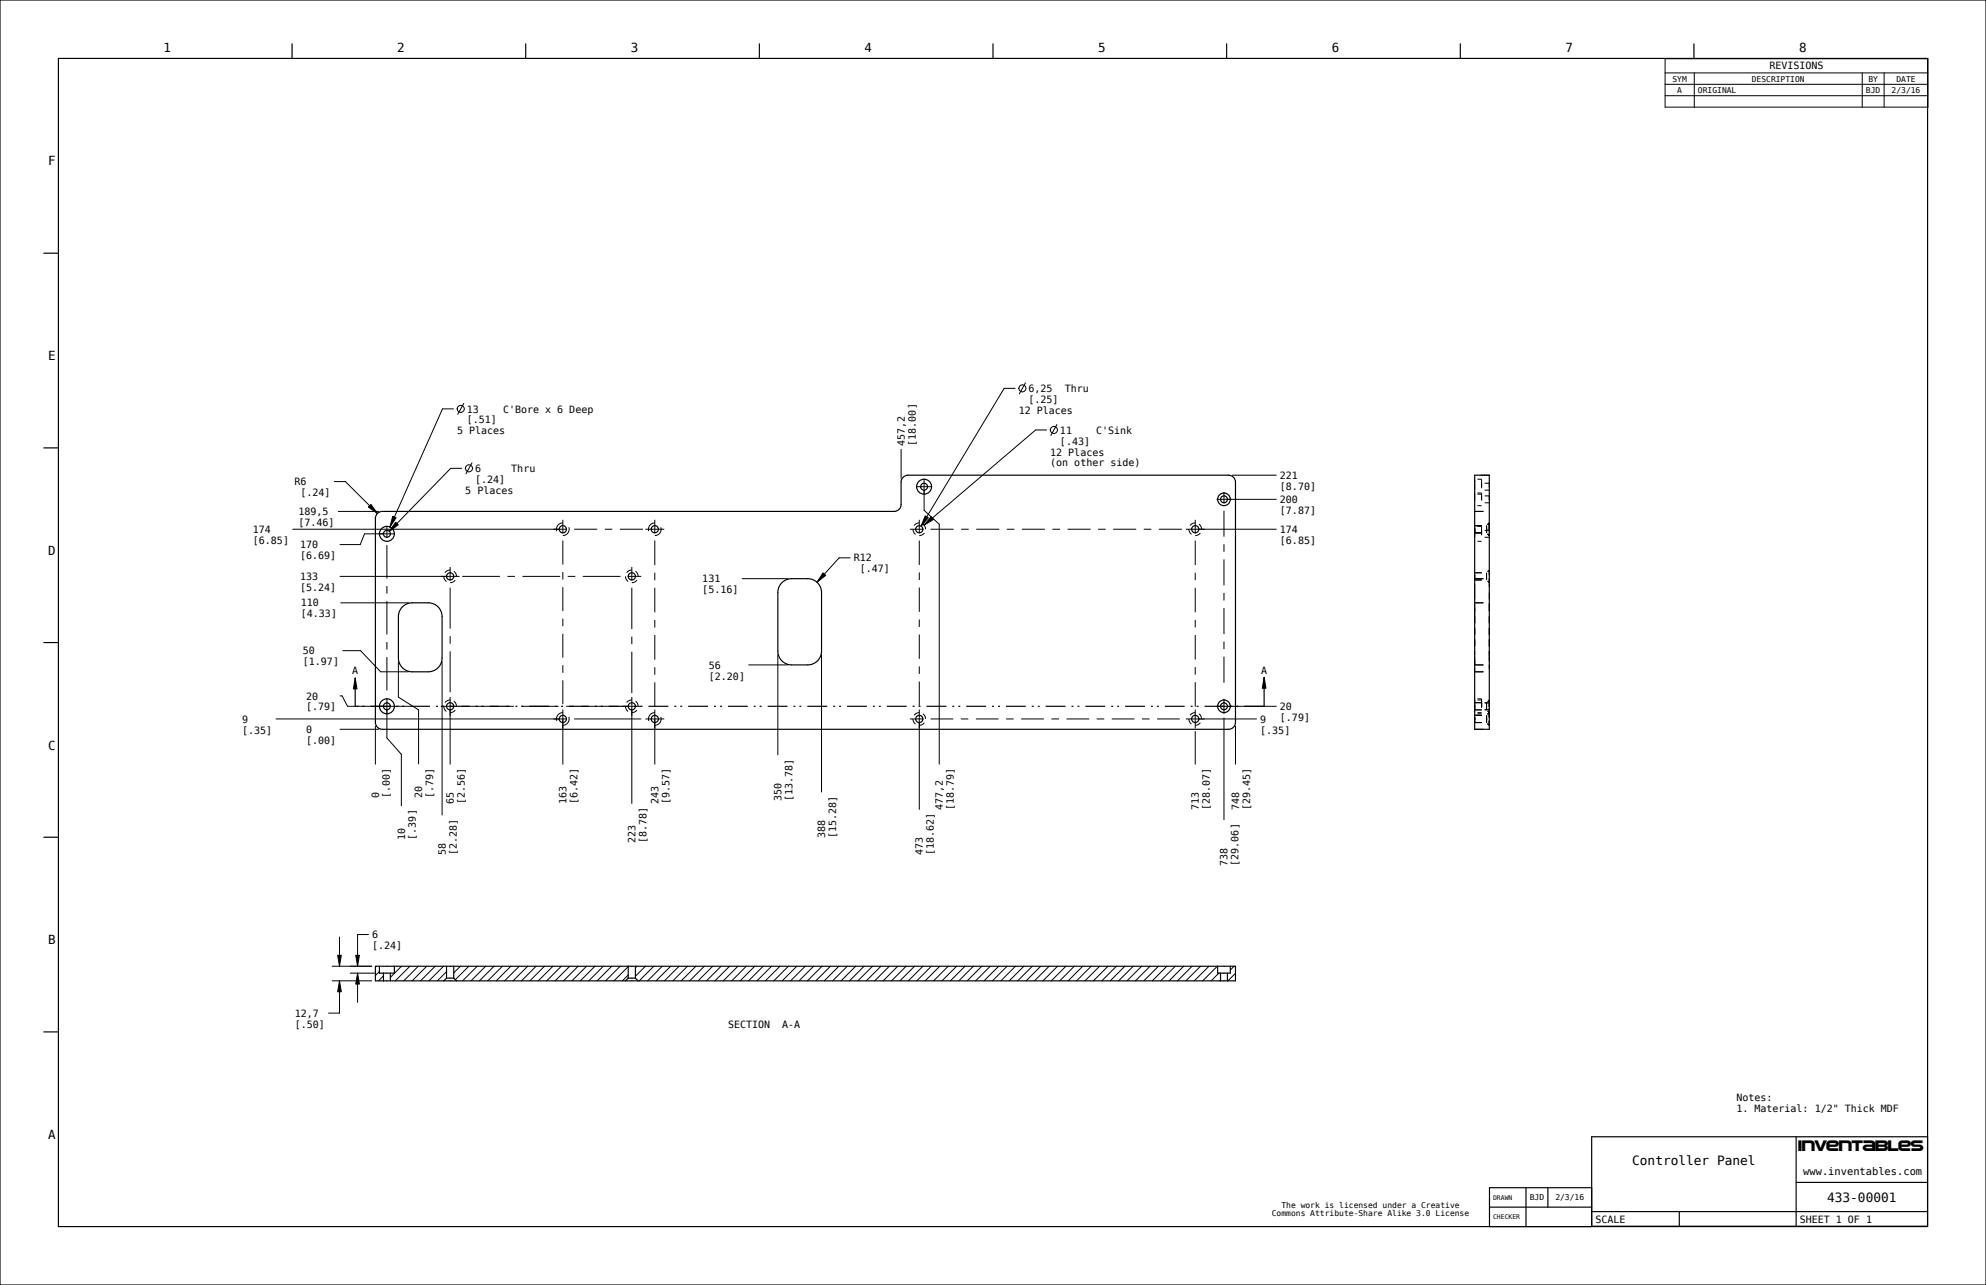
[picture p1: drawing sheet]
<svg xmlns="http://www.w3.org/2000/svg" width="864mm" height="559mm" viewBox="0 0 864 559" stroke-linecap="round" stroke-linejoin="round" font-family="sans-serif">
<path d="M549.7 307.1h-395.2" fill="none" stroke="#000" stroke-width=".51" stroke-dasharray="8.6 2.6 .9 1.7 .9 2.6" stroke-linecap="butt"/>
<g fill="none" stroke="#000" stroke-width=".51">
<path d="M0 0h863.6v558.8h-863.6zM127 19v6.4M228.6 19v6.4M330.2 19v6.4M431.8 19v6.4M533.4 19v6.4M635 19v6.4M736.6 19v6.4M25.4 25.4h812.8v508h-812.8zM19 110.1h6.4M19 194.8h6.4M641.3 206.6h6.3v110.5h-6.3z"/>
<path d="M164.4 223.1l1.8-.7h222.6l1.9-.7 1.1-1.6v-10.5l.3-1.3 1.4-1.3 1.3-.4 140.1 .1 1.7 1.1 .6 1.8v105.2l-1.1 1.7-1.9 .6h-368.6l-1.7-1.1-.7-1.9v-88.7l.3-1.3zM340 253.4l1.5-1.1 1.8-.6 7.9-.1a6 6 0 0 1 6 6v25.5a6 6 0 0 1-6 6h-7a6 6 0 0 1-6-6v-25.5l.3-1.9zM19 279.4h6.4M175 263.9l1.5-1.1 1.8-.6 7.9-.1a6 6 0 0 1 6 6v18a6 6 0 0 1-6 6h-7a6 6 0 0 1-6-6v-18l.3-1.9zM154.5 294.8v12.3M549.7 294.5v12.6M19 364.1h6.4M163.2 420.2h374v6.3h-374zM165 420.2v3h6.5v-3M166.7 423.2v3.3M169.7 423.2v3.3M194.2 425.3h3.1"/>
<path d="M194.2 425.3l-1.2 1.2M194.2 420.2v5.1M197.3 425.3l1.2 1.2M197.3 420.2v5.1M273.2 425.3h3.1M273.2 425.3l-1.2 1.2M273.2 420.2v5.1M276.3 425.3l1.2 1.2M276.3 420.2v5.1M529.5 420.2v3h5.5v-3M530.7 423.2v3.3M533.7 423.2v3.3"/>
<path d="M19 448.7h6.4M781 494.3v38.9M838.2 494.3h-146.1v39.1M663.6 516.5v16.9M673.1 516.5v8.4M692.1 516.5h-44.4v16.9M781 514.2h57.2M647.7 524.9h44.4M692.1 533.2h146.1M692.1 526.9h146.1M730.2 526.9v6.3"/>
</g>
<path d="M161.3 219.4l2.8 3.9-3.9-2.8zM172 227.1l1.2 1.1-3.9 2.9zM170.8 224.5l1.4 .6-2.6 4.1zM402.3 224.3l1.4 .8-3.2 3.7zM404.9 224.7l1.1 1.2-4.2 2.5zM357.9 249.1l1.2 1.1-3.8 3zM154.5 294.8l.7 4.8h-1.5zM549.7 294.5l.8 4.8h-1.6zM146.8 415.4h1.6l-.8 4.8zM147.6 426.5l.8 4.8h-1.6zM154.7 415.4h1.6l-.8 4.8zM155.5 423.2l.8 4.7h-1.6z" fill="#000"/>
<g fill="none" stroke="#000" stroke-width=".43">
<path d="M724.1 25.6h114.3v21h-114.3zM724.1 31.7h114.3M724.1 36.7h114.3M736.8 31.7v14.9M809.8 31.7v14.9M819.3 31.7v14.9M724.1 41.6h114.3M197.2 177.8h-4.8l-22.8 51.4M201.7 175.4l-2.7 4.8M441.4 168.9h-4.7l-36.2 59.9M445.9 166.5l-2.6 4.8M391.8 195.4v12.7"/>
<path d="M455.1 187h-4.8l-48.5 41.4M459.6 184.6l-2.6 4.8M145.4 209.4h4.8l13.9 13.9M161.3 219.4l2.8 3.9-3.9-2.8zM200.8 203.7h-4.8l-26.7 27.4M205.3 201.3l-2.7 4.7M401.8 213.2v8.7l6.6 6.1v104.3M533.8 217.1h21.2M535.8 206.6h19.2M643.8 206.6h3.8M127.3 230.1h115.9M147.1 222.4h17.6"/>
<path d="M166.7 232.1h-8.2l-1.9 4.7h-8.7M170.8 224.5l1.4 .6-2.6 4.1zM172 227.1l1.2 1.1-3.9 2.9zM244.7 227.4l-1.2 .3-1 .9-.5 1.2 .1 1.2M247.4 229.3l.1 1.2-.5 1.2-1 .9-1.3 .3M284.7 227.4l-1.2 .3-1 .9-.5 1.2 .1 1.2M287.4 229.3l.1 1.2-.5 1.2-1 .9-1.3 .3M397 230.1l.3 1.3 .8 1M399.7 227.4l-1.2 .3-1 .8M401.4 227.9v.1M401.4 228l.8 .9 .3 1.2M402 231.8l-1 .8-1.3 .3"/>
<path d="M402.3 224.3l1.4 .8-3.2 3.7zM404.9 224.7l1.1 1.2-4.2 2.5zM517 230.1l.3 1.3 .8 1M519.7 227.4l-1.2 .3-1 .8M521.3 230.1h33.7M521.4 227.9v.1M521.4 228l.8 .9 .3 1.2M522 231.8l-1 .8-1.3 .3M641.3 231.7h3.1M641.3 228.6h3.1M641.3 222.4h3.8M646.4 228.6v3.1"/>
<path d="M646.9 232.2l.7 .7M646.9 228.1l.7-.7v3.3M147.9 250.6h46.3M193 250.6l.3 1.3 .8 1M195.7 247.9l-1.2 .3-1 .8M197.4 248.4l.8 1 .3 1.2M198 252.3l-1 .8-1.3 .3M272 250.6l.3 1.3 .8 .9M273.1 252.8v.1M274.7 247.9l-1.2 .3-1 .8M276.4 248.4v.1M276.4 248.5l.8 .9 .3 1.2"/>
<path d="M277 252.3l-1 .8-1.3 .3M322.8 251.6h19.9M357.9 249.1l1.2 1.1-3.8 3zM369.7 242.6h-4.8l-9.6 10.6M641.3 252.2h3.1M641.3 249.1h3.1M641.3 254v6.7M641.3 251.6h3.8M646.4 249.1v3.1M646.9 252.7l.7 .7M646.9 248.6l.7-.7v2.2M647.6 251.6v3.6"/>
<path d="M647.6 257.6v3.1M148.2 262.1h29.5M641.3 262.7v8.4M641.3 272.9v3.2M641.3 278v3.1M641.3 262.1h3.8M647.6 262.1v3.7M647.6 267.8v3.3M647.6 272.9v3.2M647.6 278v3.1M149 283h7.8l8.7 9.1h12.2M154.5 294.8l.7 4.8h-1.5z"/>
<path d="M173.2 287.7v15.5l8.8 5.5v23.5M192.2 287.7v66.7M325.6 289.1h17.1M338.2 284.7v43.6M357.2 284.7v59.7M549.7 294.5l.8 4.8h-1.6zM641.3 283.1v1.8M641.3 285.5v3.6h3.8M641.3 290.3v1.8h3.8M647.6 283.1v4.6M647.6 288.7v.3M647.6 289.1v1.8"/>
<path d="M120 312.6h123.2M147.9 317.1h16.8M147.9 302.6h.9l2.3 4.5h15.6M163.2 315.7v16.6M168.2 308.7v12.2l6.3 7.1v22.4M193 307.1l.3 1.3 .8 1M195.7 304.4l-1.2 .3-1 .8M195.7 308.7v23.6M197.4 304.9l.8 1 .3 1.2M198 308.8l-1 .8-1.3 .3M244.7 309.9l-1.2 .3-1 .9-.5 1.2 .1 1.2M244.7 312.7v19.6"/>
<path d="M247.4 311.8l.1 1.2-.5 1.2-1 .9-1.3 .3M272 307.1l.3 1.3 .8 .9M273.1 309.3v.1M274.7 304.4l-1.2 .3-1 .8M274.7 308.7v40.7M276.4 304.9v.1M276.4 305l.8 .9 .3 1.2M277 308.8l-1 .8-1.3 .3M284.7 309.9l-1.2 .3-1 .9-.5 1.2 .1 1.2M284.7 312.7v19.6M287.4 311.8l.1 1.2-.5 1.2-1 .9-1.3 .3M397 312.6l.3 1.3 .8 .9"/>
<path d="M398.1 314.8v.1M399.7 309.9l-1.2 .3-1 .8M399.7 314.2v37.8M401.4 310.4l.8 1 .3 1.2M402 314.3l-1 .8-1.3 .3M517 312.6l.3 1.3 .8 .9M518.1 314.8v.1M519.7 318.1v14.2M519.7 309.9l-1.2 .3-1 .8M521.3 312.6h25.1M521.4 310.4l.8 1 .3 1.2M522 314.3l-1 .8-1.3 .3"/>
<path d="M532.2 312.2v44.3M533.8 307.1h21.2M537.2 315.7v16.6M641.3 314.2h3.1M641.3 311.1h3.1M641.3 308.7h3.1M641.3 305.6h3.1M641.3 317.1h3.8M646.4 305.6v3.1M646.4 311.1v3.1M646.9 314.7l.7 .7M646.9 309.2l.7 .7"/>
<path d="M646.9 305.1l.7-.7v1.2M647.6 309.9l-.7 .7M647.6 306.4v.9M647.6 307.9v1.2M647.6 309.9v2.1M647.6 313.4v.9M647.6 314.9v.3M146.8 415.4h1.6l-.8 4.8zM147.6 407.5v12.7M154.7 415.4h1.6l-.8 4.8zM160.2 406.4h-4.7v13.8M144.5 420.2h17.2"/>
<path d="M144.5 426.5h17.2M147.6 426.5l.8 4.8h-1.6zM147.6 426.5v14.1h-4.7M152.3 423.2h11.1M155.5 423.2l.8 4.7h-1.6zM155.5 423.2v12.7M163.6 420.2l-.4 .4M165 422.5l-1.8 1.7M166.7 424.4l-2.1 2.1M174.6 420.2l-4.9 4.8M178.2 420.2l-6.3 6.3M181.9 420.2l-6.3 6.3"/>
<path d="M185.6 420.2l-6.4 6.3M189.2 420.2l-6.3 6.3M192.9 420.2l-6.4 6.3M194.2 422.5l-4 4M200.2 420.2l-2.9 2.9M203.8 420.2l-5.8 5.8M207.5 420.2l-6.3 6.3M211.2 420.2l-6.4 6.3M214.8 420.2l-6.3 6.3M218.5 420.2l-6.4 6.3M222.1 420.2l-6.3 6.3M225.8 420.2l-6.4 6.3"/>
<path d="M229.4 420.2l-6.3 6.3M233.1 420.2l-6.3 6.3M236.8 420.2l-6.4 6.3M240.4 420.2l-6.3 6.3M244.1 420.2l-6.4 6.3M247.7 420.2l-6.3 6.3M251.4 420.2l-6.4 6.3M255 420.2l-6.3 6.3M258.7 420.2l-6.3 6.3M262.4 420.2l-6.4 6.3M266 420.2l-6.3 6.3M269.7 420.2l-6.4 6.3"/>
<path d="M273.2 424l-2.6 2.5M273.2 420.3l-6.2 6.2M277 420.2l-.7 .7M280.7 420.2l-4.4 4.3M284.3 420.2l-6.3 6.3M288 420.2l-6.4 6.3M291.6 420.2l-6.3 6.3M295.3 420.2l-6.4 6.3M298.9 420.2l-6.3 6.3M302.6 420.2l-6.4 6.3M306.3 420.2l-6.4 6.3M309.9 420.2l-6.3 6.3"/>
<path d="M313.6 420.2l-6.4 6.3M317.2 420.2l-6.3 6.3M320.9 420.2l-6.4 6.3M324.5 420.2l-6.3 6.3M328.2 420.2l-6.4 6.3M331.9 420.2l-6.4 6.3M335.5 420.2l-6.3 6.3M339.2 420.2l-6.4 6.3M342.8 420.2l-6.3 6.3M346.5 420.2l-6.4 6.3M350.1 420.2l-6.3 6.3M353.8 420.2l-6.4 6.3"/>
<path d="M357.5 420.2l-6.4 6.3M361.1 420.2l-6.3 6.3M364.8 420.2l-6.4 6.3M368.4 420.2l-6.3 6.3M372.1 420.2l-6.4 6.3M375.7 420.2l-6.3 6.3M379.4 420.2l-6.4 6.3M383.1 420.2l-6.4 6.3M386.7 420.2l-6.3 6.3M390.4 420.2l-6.4 6.3M394 420.2l-6.3 6.3M397.7 420.2l-6.4 6.3"/>
<path d="M401.3 420.2l-6.3 6.3M405 420.2l-6.4 6.3M408.7 420.2l-6.4 6.3M412.3 420.2l-6.3 6.3M416 420.2l-6.4 6.3M419.6 420.2l-6.3 6.3M423.3 420.2l-6.4 6.3M426.9 420.2l-6.3 6.3M430.6 420.2l-6.4 6.3M434.3 420.2l-6.4 6.3M437.9 420.2l-6.3 6.3M441.6 420.2l-6.4 6.3"/>
<path d="M445.2 420.2l-6.3 6.3M448.9 420.2l-6.4 6.3M452.5 420.2l-6.3 6.3M456.2 420.2l-6.4 6.3M459.9 420.2l-6.4 6.3M463.5 420.2l-6.3 6.3M467.2 420.2l-6.4 6.3M470.8 420.2l-6.3 6.3M474.5 420.2l-6.4 6.3M478.1 420.2l-6.3 6.3M481.8 420.2l-6.4 6.3M485.5 420.2l-6.4 6.3"/>
<path d="M489.1 420.2l-6.3 6.3M492.8 420.2l-6.4 6.3M496.4 420.2l-6.3 6.3M500.1 420.2l-6.4 6.3M503.7 420.2l-6.3 6.3M507.4 420.2l-6.4 6.3M511.1 420.2l-6.4 6.3M514.7 420.2l-6.3 6.3M518.4 420.2l-6.4 6.3M522 420.2l-6.3 6.3M525.7 420.2l-6.4 6.3M529.3 420.2l-6.3 6.3"/>
<path d="M530 423.2l-3.4 3.3M530.7 426.1l-.4 .4M536.7 420.2l-1.7 1.7M537.2 423.3l-3.2 3.2"/>
<circle cx="200.3" cy="177.8" r="1.56"/>
<circle cx="444.6" cy="168.9" r="1.56"/>
<circle cx="458.3" cy="187" r="1.56"/>
<circle cx="203.9" cy="203.7" r="1.56"/>
</g>
<!-- layer: 02___PRT_ALL_AXES -->
<g fill="none" stroke="#000" stroke-width=".51">
<circle cx="401.8" cy="211.6" r="3.3"/>
<circle cx="401.8" cy="211.6" r="1.5"/>
<circle cx="532.2" cy="217.1" r="2.75"/>
<circle cx="532.2" cy="217.1" r="1.5"/>
<circle cx="168.2" cy="232.1" r="3.3"/>
<circle cx="168.2" cy="232.1" r="1.5"/>
<circle cx="244.7" cy="230.1" r="1.56"/>
<circle cx="284.7" cy="230.1" r="1.56"/>
<circle cx="399.7" cy="230.1" r="1.56"/>
<circle cx="519.7" cy="230.1" r="1.56"/>
<circle cx="195.7" cy="250.6" r="1.56"/>
<circle cx="274.7" cy="250.6" r="1.56"/>
<circle cx="168.2" cy="307.1" r="3.3"/>
<circle cx="168.2" cy="307.1" r="1.5"/>
<circle cx="195.7" cy="307.1" r="1.56"/>
<circle cx="244.7" cy="312.6" r="1.56"/>
<circle cx="274.7" cy="307.1" r="1.56"/>
<circle cx="284.7" cy="312.6" r="1.56"/>
<circle cx="399.7" cy="312.6" r="1.56"/>
<circle cx="519.7" cy="312.6" r="1.56"/>
<circle cx="532.2" cy="307.1" r="2.75"/>
<circle cx="532.2" cy="307.1" r="1.5"/>
</g>
<g fill="none" stroke="#000" stroke-width=".43">
<path d="M398.5 211.6h6.7M401.8 208.3v6.7M529 217.1h6.5M532.2 213.9v4.9M641.3 208.4v.2M641.3 208.7v1M641.3 210.4v2.7M641.3 214.4v3.3M642.5 208.4h1.8v3.9M642.5 214.4h1.8v3.3M642.5 214.9h1.8M642.5 219.9h1.8"/>
<path d="M645.6 213.1h2M645.6 210.1h2v1.8M645.6 218.6h2M645.6 215.6h2v1.8M164.9 232.1h6.7M168.2 237.1v14.5M168.2 228.8v5M240.6 230.1h5.8M244.7 226v5.8M244.7 235.1v10.4M249.7 230.1h10M263 230.1h3.3"/>
<path d="M269.6 230.1h10M280.6 230.1h8.2M284.7 226v5.8M284.7 235.1v10.7M395.6 230.1h5.8M399.7 226v5.8M399.7 235.1v10.6M404.7 230.1h10M417.9 230.1h3.3M424.5 230.1h10M437.8 230.1h3.3M444.4 230.1h10"/>
<path d="M457.7 230.1h3.2M464.2 230.1h10M477.5 230.1h3.3M484.1 230.1h10M497.4 230.1h3.2M503.9 230.1h10M515.6 230.1h8.2M519.7 226v5.8M519.7 235.1v10.7M532.2 222.1v11.3M532.2 236.7v3.3M641.3 228.9v.3"/>
<path d="M641.3 229.4v4.2M642.5 228.9h1.8v3.9M642.5 235.4h1.8M645.6 233.6h2M645.6 230.6h2v.9M647.6 232.1v.9M168.2 254.8v3.3M191.6 250.6h8.2M195.7 246.5v5.8M195.7 255.6v17.8M201 250.6h16.4M220.6 250.6h3.3"/>
<path d="M227.2 250.6h16.4M244.7 248.8v3.2M244.7 255.3v10.4M246.9 250.6h3.3M253.4 250.6h16.4M273.1 250.6h5.7M274.7 246.5v5.8M274.7 255.6v18M284.7 249.1v3.2M284.7 255.6v10.7M399.7 248.9v3.3M399.7 255.5v10.6"/>
<path d="M519.7 249v3.3M519.7 255.6v10.7M532.2 243.2v11.4M532.2 257.8v3.3M641.3 250v1.6M641.3 251.9v.3M168.2 261.4v14.5M168.2 279.2v3.3M195.7 276.7v3.2M244.7 269v3.3M244.7 275.6v10.4M274.7 276.8v3.3"/>
<path d="M284.7 269.6v3.3M284.7 276.2v10.7M399.7 269.4v3.2M399.7 275.9v10.6M519.7 269.6v3.2M519.7 276.1v10.7M532.2 264.4v11.3M532.2 279v3.3M168.2 285.8v14.5M195.7 283.2v17.8M244.7 289.3v3.3M244.7 295.8v10.5"/>
<path d="M274.7 283.4v18M284.7 290.1v3.3M284.7 296.7v10.7M399.7 289.8v3.3M399.7 296.4v10.6M519.7 290.1v3.3M519.7 296.7v10.6M532.2 285.6v11.3M164.9 307.1h13.7M168.2 303.8v6.7M191.6 307.1h5.8M195.7 303v8.2"/>
<path d="M200.7 307.1h16.2M220.1 307.1h3.3M226.7 307.1h16.2M240.6 312.6h5.8M244.7 308.5v8.2M246.2 307.1h3.3M249.7 312.6h29.1M252.8 307.1h16.2M270.6 307.1h8.2M274.7 303v8.2M280.6 312.6h8.2M284.7 308.5v8.2"/>
<path d="M395.6 312.6h5.8M399.7 308.5v8.2M404.7 312.6h9.8M417.8 312.6h3.3M424.4 312.6h9.8M437.5 312.6h3.3M444.1 312.6h9.8M457.2 312.6h3.3M463.8 312.6h9.8M476.9 312.6h3.3M483.5 312.6h9.8M496.6 312.6h3.3"/>
<path d="M503.2 312.6h9.8M515.6 312.6h8.2M519.7 308.5v8.2M529 307.1h6.5M532.2 303.9v6.5M641.3 303.9v4.8M641.3 309.1v.8M641.3 311.9v1.3M641.3 313.5v.4M641.3 314v.2M642.5 303.9h1.8v3.9M642.5 310.4h1.8"/>
<path d="M642.5 304.4h1.8M642.5 309.9h1.8M645.6 308.6h2M645.6 305.6h2v1.8"/>
</g>
<text font-size="6.9" x="781.7" y="500.4">Inventables</text>
<g font-size="5.6">
<text x="709.8" y="506.6">Controller Panel</text>
<text x="794.5" y="522.6">433-00001</text>
</g>
<g font-size="5.4">
<text x="71.1" y="22.7">1</text>
<text x="172.7" y="22.7">2</text>
<text x="274.3" y="22.7">3</text>
<text x="375.9" y="22.7">4</text>
<text x="477.5" y="22.7">5</text>
<text x="579.1" y="22.7">6</text>
<text x="680.7" y="22.7">7</text>
<text x="782.3" y="22.7">8</text>
<text x="20.9" y="72">F</text>
<text x="20.9" y="156.6">E</text>
<text x="20.9" y="241.3">D</text>
<text x="20.9" y="325.9">C</text>
<text x="20.9" y="410.6">B</text>
<text x="20.9" y="495.3">A</text>
</g>
<text font-size="4.5" x="784.1" y="511.1">www.inventables.com</text>
<g font-size="4.3">
<text x="769.4" y="30.2">REVISIONS</text>
<text x="447.2" y="170.5">6,25</text>
<text x="463" y="170.5">Thru</text>
<text x="203" y="179.4">13</text>
<text x="218.8" y="179.4">C'Bore x 6 Deep</text>
<text x="443" y="180">12 Places</text>
<text x="447.2" y="175.2">[.25]</text>
<text x="203" y="184.2">[.51]</text>
<text x="198.8" y="188.9">5 Places</text>
<text x="460.9" y="188.6">11</text>
<text x="476.7" y="188.6">C'Sink</text>
<text x="393.4" y="193.8" transform="rotate(-90 393.4 193.8)">457,2</text>
<text x="398.2" y="193.8" transform="rotate(-90 398.2 193.8)">[18.00]</text>
<text x="460.9" y="193.3">[.43]</text>
<text x="456.7" y="198.1">12 Places</text>
<text x="456.7" y="202.9">(on other side)</text>
<text x="206.6" y="205.2">6</text>
<text x="222.3" y="205.2">Thru</text>
<text x="556.6" y="208.2">221</text>
<text x="128" y="211">R6</text>
<text x="130.7" y="215.8">[.24]</text>
<text x="202.3" y="214.8">5 Places</text>
<text x="206.6" y="210">[.24]</text>
<text x="556.6" y="213">[8.70]</text>
<text x="556.6" y="218.7">200</text>
<text x="129.8" y="224">189,5</text>
<text x="556.6" y="223.5">[7.87]</text>
<text x="110" y="231.7">174</text>
<text x="129.8" y="228.7">[7.46]</text>
<text x="556.6" y="231.7">174</text>
<text x="110" y="236.5">[6.85]</text>
<text x="130.5" y="238.4">170</text>
<text x="556.6" y="236.5">[6.85]</text>
<text x="130.5" y="243.2">[6.69]</text>
<text x="371.2" y="244.2">R12</text>
<text x="373.9" y="248.9">[.47]</text>
<text x="130.5" y="252.2">133</text>
<text x="130.5" y="257">[5.24]</text>
<text x="305.4" y="253.2">131</text>
<text x="305.4" y="258">[5.16]</text>
<text x="130.8" y="263.7">110</text>
<text x="130.8" y="268.5">[4.33]</text>
<text x="131.7" y="284.5">50</text>
<text x="131.7" y="289.3">[1.97]</text>
<text x="153.1" y="293.2">A</text>
<text x="308.2" y="290.7">56</text>
<text x="548.4" y="292.9">A</text>
<text x="308.2" y="295.5">[2.20]</text>
<text x="133.1" y="304.2">20</text>
<text x="133.1" y="309">[.79]</text>
<text x="556.6" y="308.7">20</text>
<text x="105.3" y="314.2">9</text>
<text x="548" y="314.2">9</text>
<text x="556.6" y="313.5">[.79]</text>
<text x="105.3" y="319">[.35]</text>
<text x="133.1" y="318.7">0</text>
<text x="133.1" y="323.5">[.00]</text>
<text x="548" y="319">[.35]</text>
<text x="164.8" y="347" transform="rotate(-90 164.8 347)">0</text>
<text x="169.6" y="347" transform="rotate(-90 169.6 347)">[.00]</text>
<text x="183.6" y="346.9" transform="rotate(-90 183.6 346.9)">20</text>
<text x="188.4" y="346.9" transform="rotate(-90 188.4 346.9)">[.79]</text>
<text x="197.3" y="349.7" transform="rotate(-90 197.3 349.7)">65</text>
<text x="202.1" y="349.7" transform="rotate(-90 202.1 349.7)">[2.56]</text>
<text x="246.3" y="349.7" transform="rotate(-90 246.3 349.7)">163</text>
<text x="251.1" y="349.7" transform="rotate(-90 251.1 349.7)">[6.42]</text>
<text x="286.3" y="349.7" transform="rotate(-90 286.3 349.7)">243</text>
<text x="291.1" y="349.7" transform="rotate(-90 291.1 349.7)">[9.57]</text>
<text x="339.8" y="348.3" transform="rotate(-90 339.8 348.3)">350</text>
<text x="344.6" y="348.3" transform="rotate(-90 344.6 348.3)">[13.78]</text>
<text x="410" y="352.3" transform="rotate(-90 410 352.3)">477,2</text>
<text x="414.8" y="352.3" transform="rotate(-90 414.8 352.3)">[18.79]</text>
<text x="521.3" y="352.3" transform="rotate(-90 521.3 352.3)">713</text>
<text x="526.1" y="352.3" transform="rotate(-90 526.1 352.3)">[28.07]</text>
<text x="538.8" y="352.3" transform="rotate(-90 538.8 352.3)">748</text>
<text x="543.6" y="352.3" transform="rotate(-90 543.6 352.3)">[29.45]</text>
<text x="176.1" y="365.1" transform="rotate(-90 176.1 365.1)">10</text>
<text x="180.9" y="365.1" transform="rotate(-90 180.9 365.1)">[.39]</text>
<text x="358.8" y="364.4" transform="rotate(-90 358.8 364.4)">388</text>
<text x="363.6" y="364.4" transform="rotate(-90 363.6 364.4)">[15.28]</text>
<text x="193.8" y="371.8" transform="rotate(-90 193.8 371.8)">58</text>
<text x="198.6" y="371.8" transform="rotate(-90 198.6 371.8)">[2.28]</text>
<text x="276.3" y="366.8" transform="rotate(-90 276.3 366.8)">223</text>
<text x="281.1" y="366.8" transform="rotate(-90 281.1 366.8)">[8.78]</text>
<text x="401.3" y="372" transform="rotate(-90 401.3 372)">473</text>
<text x="406.1" y="372" transform="rotate(-90 406.1 372)">[18.62]</text>
<text x="533.8" y="376.5" transform="rotate(-90 533.8 376.5)">738</text>
<text x="538.6" y="376.5" transform="rotate(-90 538.6 376.5)">[29.06]</text>
<text x="161.8" y="408">6</text>
<text x="161.8" y="412.7">[.24]</text>
<text x="128.1" y="442.2">12,7</text>
<text x="128.1" y="446.9">[.50]</text>
<text x="316.6" y="447.2">SECTION</text>
<text x="340.2" y="447.2">A-A</text>
<text x="755.1" y="478.9">Notes:</text>
<text x="755.1" y="483.7">1. Material: 1/2&quot; Thick MDF</text>
<text x="693.7" y="532">SCALE</text>
<text x="782.6" y="532">SHEET 1 OF 1</text>
</g>
<g font-size="3.5">
<text x="727.3" y="35.5">SYM</text>
<text x="761.7" y="35.5">DESCRIPTION</text>
<text x="812.4" y="35.5">BY</text>
<text x="824.6" y="35.5">DATE</text>
<text x="729.4" y="40.4">A</text>
<text x="738.3" y="40.4">ORIGINAL</text>
<text x="811.4" y="40.4">BJD</text>
<text x="822.5" y="40.4">2/3/16</text>
<text x="665.2" y="522">BJD</text>
<text x="676.3" y="522">2/3/16</text>
<text x="557.2" y="525.2">The work is licensed under a Creative</text>
<text x="553" y="529">Commons Attribute-Share Alike 3.0 License</text>
</g>
<g font-size="2.8">
<text x="649.3" y="521.7">DRAWN</text>
<text x="649.3" y="530.2">CHECKER</text>
</g>
</svg>
